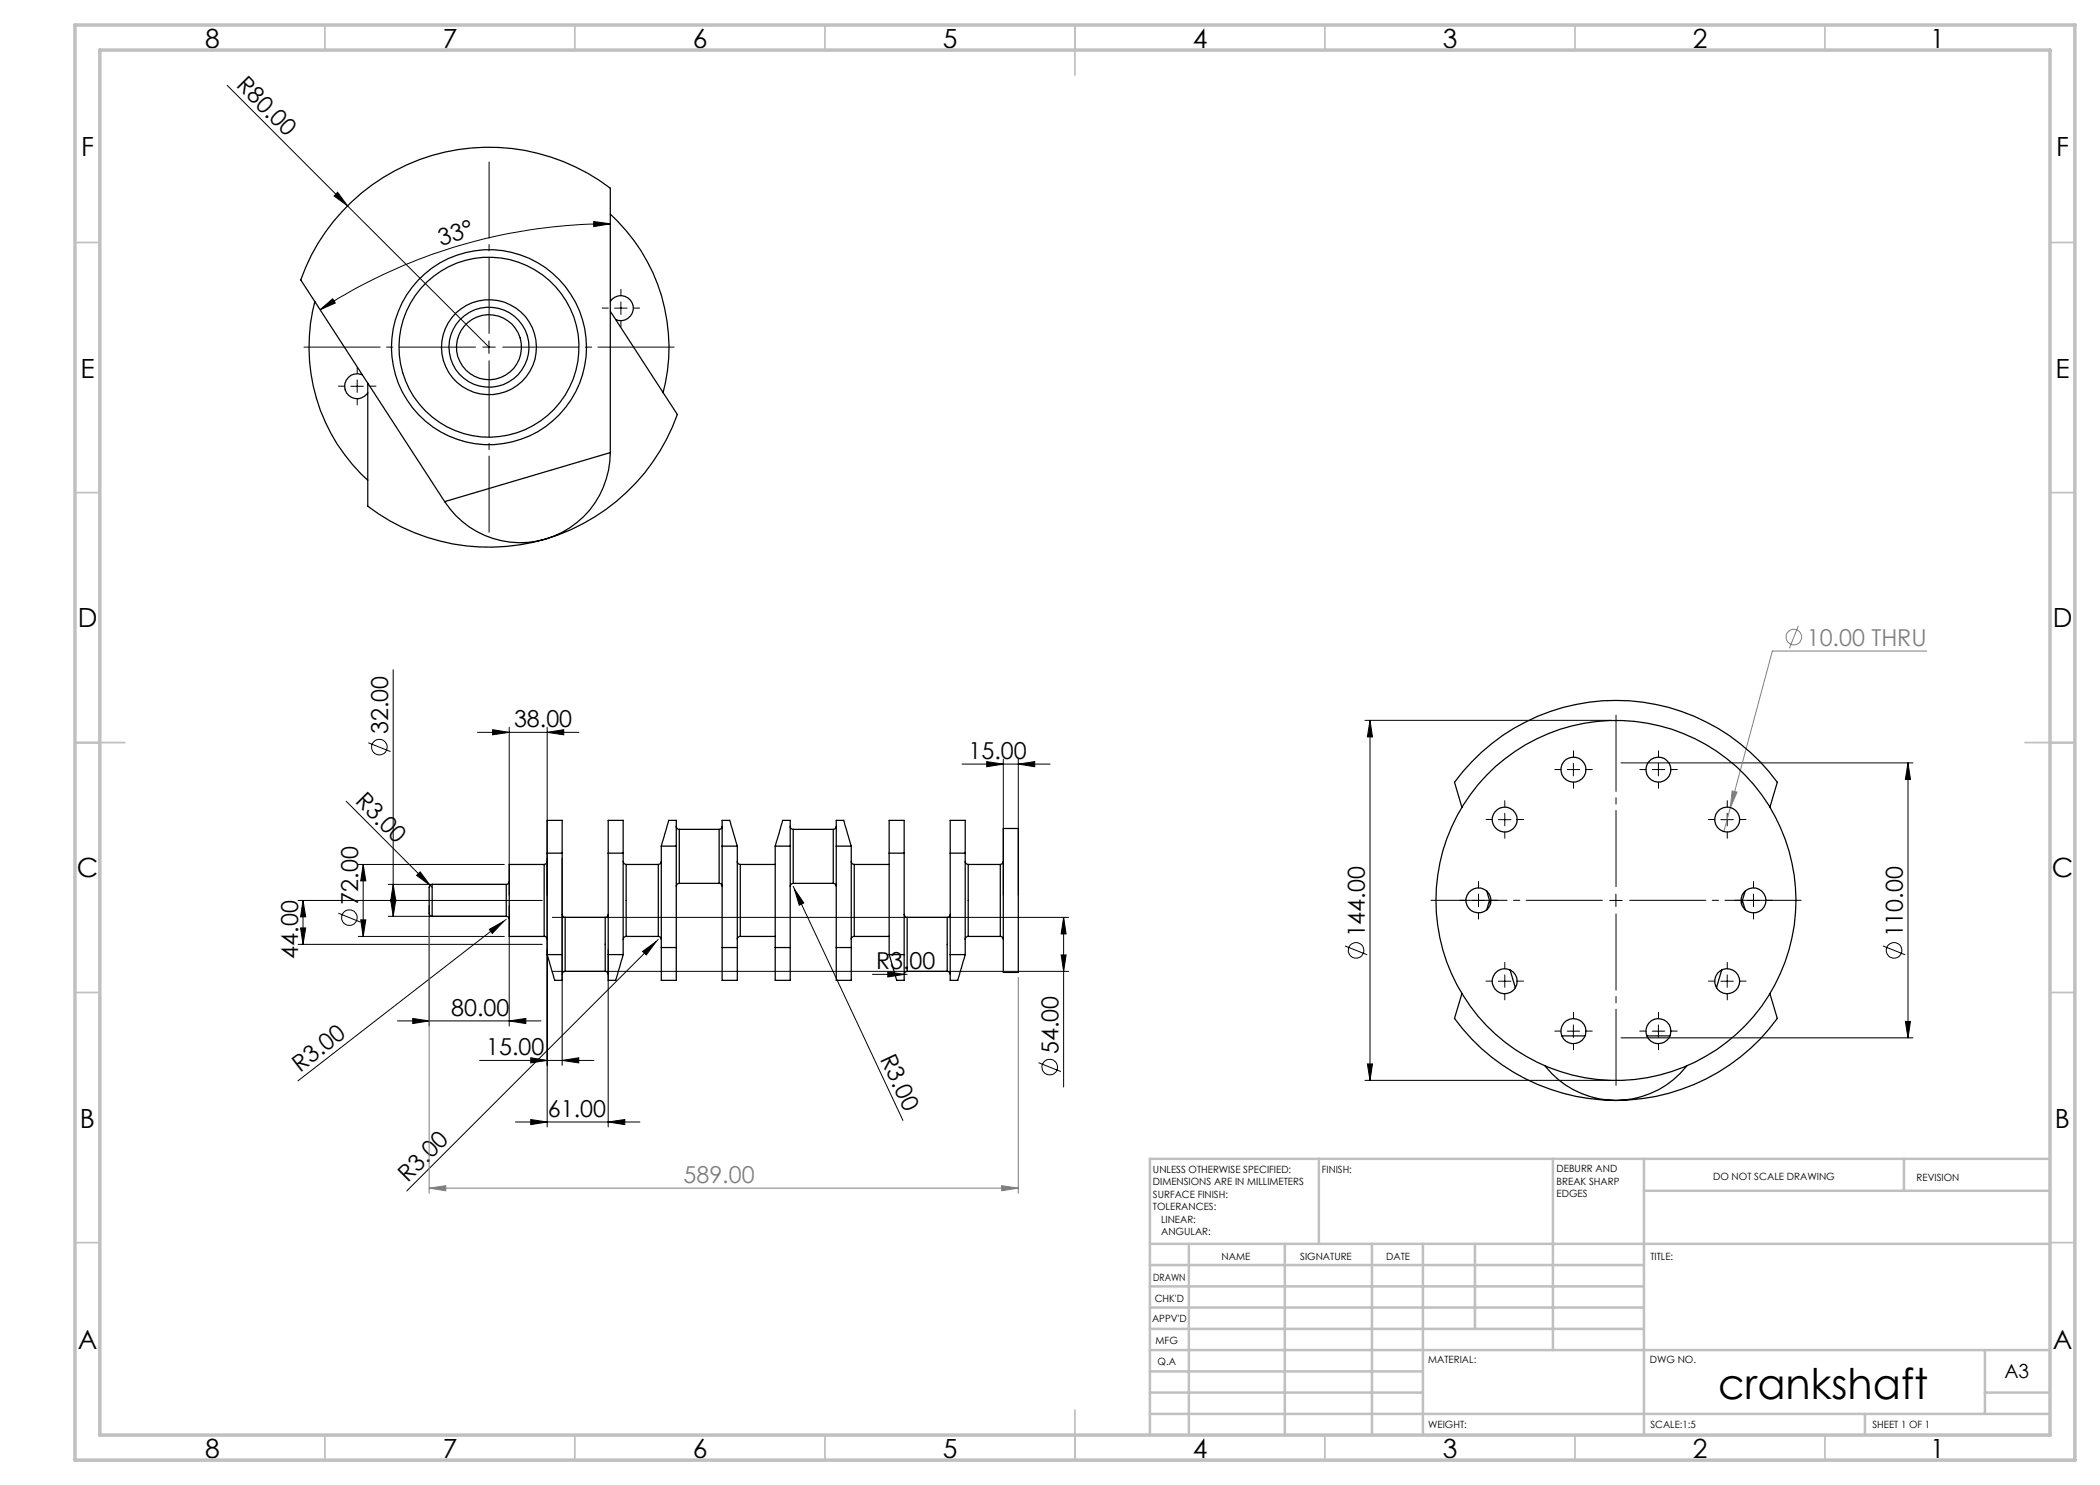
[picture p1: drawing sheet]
<svg xmlns="http://www.w3.org/2000/svg" width="420mm" height="297mm" viewBox="0 0 420 297" stroke-linecap="round" stroke-linejoin="round" font-family="sans-serif">
<g fill="none" stroke="#000" stroke-width=".2">
<path d="M45.4 17.1l24.1 24.1M67.5 38.4l2 2.8-2.7-2zM69.5 41.2l28.3 28.2M118.7 44.3l3.4 .5-3.4 .5zM122.1 44.8a106.3 106.3 0 0 0-58.1 17.1M64 61.9l2.5-2.1 .6 .8zM70.2 77.3h2.5M71.4 76v2.5M96.6 69.4h2.5M97.8 68.2v2.5M122.9 61.6h2.5M124.2 60.4v2.5"/>
<path d="M78.6 133.9v49.4M73.7 148.6l4.4 1.7M95.5 146.5h20.3M98.5 145.9l3.3 .6-3.3 .5zM101.8 145.4v33.7M109.4 146.5l3.3-.6v1.1zM109.4 145.4v80M192.4 152.8h17.6M197.3 152.3l3.4 .5-3.4 .5zM200.7 151.8v27.3M203.7 152.8l3.2-.5v1zM203.7 151.8v27.3"/>
<path d="M273 144.1h49.2M274 144.1l.5 3.3h-1zM274 144.1v72M313.4 153.9h2.5M314.7 152.7v2.5M324.2 152.6h58.4M330.4 153.9h2.6M331.7 152.7v2.5M381.6 152.6l.5 3.3h-1zM381.6 152.6v55M69.3 160.3l16.7 16.8M71.6 172.9h29.3"/>
<path d="M72.6 172.9l.6 3.3h-1.1zM72.6 172.9v14.4M77.6 176.9h23.3M78.1 180h1.1l-.6 3.3zM78.6 176.9l.6 3.3h-1.1zM83.3 175.1l.7-.7 2 2.7zM86 177.1l.4 .4M112.4 171.6v41.5M158.6 177.3l.3 .5M158.9 177.8l1.9 2.8-1 .4zM158.9 177.8l21.7 46.3M295.7 178.8v2.5"/>
<path d="M299.7 163.9h2.5M301 162.7v2.5M323.2 178.8v2.5M344.2 163.9h2.5M345.4 162.7v2.5M350.7 178.8v2.5M59.6 180.1h48.8M59.6 188.9h48.8M60.1 185.6h1l-.5 3.3zM60.6 180.1v8.8M60.6 180.1l.5 3.3h-1zM67.7 182.6l4.4 1.8"/>
<path d="M71.6 187.3h29.3M72.1 184h1.1l-.6 3.3zM77.6 183.3h23.3M85.8 181.1v24.1M97.9 185.9l2.9-1.6-2.3 2.4zM100.8 184.3l-41.2 31.9M101.2 183.9l-.4 .4M101.8 181.1v24.1M110.5 194.3h103.2M110.5 183.5h103.2M121.6 189.9v35.5M128.5 190.3l2.7-2-1.9 2.7z"/>
<path d="M131.7 187.9l-50.3 50.3M174.5 194.9h6.9M177.6 194.4l3.2 .5-3.2 .5zM212.2 191h1l-.5 3.3zM212.7 183.5l.5 3.3h-1zM212.7 183.5v33.9M269 189.2l4.4 1.8M294.4 180.1h2.5M299.7 196.2h2.5M301 195v2.5M321.9 180.1h2.5M344.2 196.2h2.5"/>
<path d="M345.4 195v2.5M349.4 180.1h2.5M376.6 189.2l4.4 1.8M79.5 204.2h28.7M82.6 203.7l3.2 .5-3.2 .5zM95.9 212.1h22.9M101.8 204.2l3.4-.5v1zM106.2 211.6l3.2 .5-3.2 .5zM112.4 212.1l3.3-.5v1zM207.7 212.5l4.5 1.8M273 216.1h49.2M273.5 212.8h1l-.5 3.3z"/>
<path d="M313.4 206.2h2.5M314.7 205v2.5M324.2 207.6h58.4M330.4 206.2h2.6M331.7 205v2.5M381.1 204.3h1l-.5 3.3zM103.1 224.4h24.9M106.2 223.9l3.2 .5-3.2 .5zM121.6 224.4l3.4-.5v1z"/>
<circle cx="75.9" cy="149.4" r="1.55"/>
<circle cx="69.9" cy="183.5" r="1.55"/>
<circle cx="271.2" cy="190.1" r="1.55"/>
<circle cx="378.8" cy="190.1" r="1.55"/>
<circle cx="209.9" cy="213.4" r="1.56"/>
</g>
<g fill="none" stroke="#808080" stroke-width=".2">
<path d="M359.7 125.2l-1.8 4.4M385.3 130.2h-30.8l-8.4 31.3M346.4 158.2l1 .2-1.3 3.1zM346.1 161.5l-1.3 4.8M85.8 183.7v55M203.7 195.5v43.2M85.8 237.6l3.3-.5v1.1zM85.8 237.6h117.9M200.3 237.1l3.4 .5-3.4 .6z"/>
<circle cx="358.8" cy="127.4" r="1.55"/>
</g>
<path d="M95.3 69.4h-34.7M97.8 66.9v-34.7M97.8 71.9v34.8M100.3 69.4h34.8M323.2 177.6v-34.8M320.7 180.1h-34.7M323.2 182.6v34.7M325.7 180.1h34.8" fill="none" stroke="#000" stroke-width=".2" stroke-dasharray="15.2 1.3 1.3 1.3" stroke-dashoffset="-.2"/>
<g fill="none" stroke="#000" stroke-width=".2" stroke-dasharray="15.2 1.3 1.3 1.3">
<path d="M124.2 59.1v-1.2M68.9 77.2h-1.2M71.4 74.7v-1.2M71.4 79.7v1.3M73.9 77.2h1.3M121.7 61.6h-1.3M124.2 64.1v1.3M126.7 61.6h1.2M312.2 153.9h-1.2M314.7 151.4v-1.2M314.7 156.4v1.3M317.2 153.9h1.3"/>
<path d="M329.2 153.9h-1.2M331.7 151.4v-1.2M331.7 156.4v1.3M334.2 153.9h1.3M295.7 177.6v-1.3M298.5 163.9h-1.3M301 161.4v-1.3M301 166.4v1.2M303.5 163.9h1.2M343 163.9h-1.3M345.5 161.4v-1.3M345.5 166.4v1.2"/>
<path d="M348 163.9h1.2M350.7 177.6v-1.3M293.2 180.1h-1.2M295.7 182.6v1.2M298.2 180.1h1.3M298.5 196.2h-1.3M301 193.7v-1.2M301 198.7v1.3M303.5 196.2h1.2M343 196.2h-1.3M345.5 193.7v-1.2M345.5 198.7v1.3"/>
<path d="M348 196.2h1.2M348.2 180.1h-1.2M350.7 182.6v1.2M353.2 180.1h1.3M312.2 206.2h-1.2M314.7 203.7v-1.2M314.7 208.7v1.3M317.2 206.2h1.3M329.2 206.2h-1.2M331.7 203.7v-1.2M331.7 208.7v1.3M334.2 206.2h1.3"/>
</g>
<g fill="none" stroke="#c0c0c0" stroke-width=".35">
<path d="M65 5v5M115 5v5M165 5v5M215 5v10M265 5v5M315 5v5M365 5v5M15 48.5h5M410 48.5h5M15 98.5h5M410 98.5h5M15 148.5h10"/>
<path d="M405 148.5h10M15 198.5h5M410 198.5h5M15 248.5h5M410 248.5h5M65 287v5M115 287v5M165 287v5M215 282v10M265 287v5M315 287v5M365 287v5"/>
</g>
<g fill="none" stroke="#c0c0c0" stroke-width=".5">
<path d="M263.8 231.8v17M310.6 231.8v38.2M328.8 231.8v55.2M328.8 238.2h81.2M380.8 231.8v6.4M410 231.8h-180v55.2M230 248.8h180M230 257.3h98.8M230 253h98.8M237.8 248.8v38.2M257 248.8v38.2M274.4 248.8v38.2"/>
<path d="M284.6 248.8v38.2M295 248.8v17M230 265.8h98.8M230 261.5h98.8M230 278.5h54.6M230 274.3h54.6M230 270h180M397 278.5h13M397 270v12.8M230 282.8h180M373 282.8v4.2"/>
</g>
<path d="M15 5h400v287h-400zM20 10h390v277h-390z" fill="none" stroke="#c0c0c0" stroke-width=".7"/>
<g fill="#000">
<path d="M158.9 177.8l1.9 2.8-1 .4zM97.9 185.9l2.9-1.6-2.3 2.4zM128.5 190.3l2.7-2-1.9 2.7z"/>
<path d="M64 61.9l3.1-1.3-.6-.8zM118.7 44.3v1l3.4-.5z"/>
<path d="M98.5 145.9l3.3 .6-3.3 .5zM109.4 146.5l3.3-.6v1.1zM106.2 211.6l3.2 .5-3.2 .5zM112.4 212.1l3.3-.5v1zM106.2 223.9l3.2 .5-3.2 .5zM121.6 224.4l3.4-.5v1zM197.3 152.3l3.4 .5-3.4 .5zM203.7 152.8l3.2-.5v1z"/>
<path d="M84 174.4l-.7 .7 2.7 2zM67.5 38.4l-.7 .8 2.7 2z"/>
<path d="M60.6 180.1l.5 3.3h-1zM60.1 185.6h1l-.5 3.3z"/>
<path d="M72.1 184h1.1l-.6 3.3zM72.6 172.9l.6 3.3h-1.1zM212.2 191h1l-.5 3.3zM212.7 183.5l.5 3.3h-1zM78.1 180h1.1l-.6 3.3zM78.6 176.9l.6 3.3h-1.1zM273.5 212.8h1l-.5 3.3zM274 144.1l.5 3.3h-1zM381.1 204.3h1l-.5 3.3zM381.6 152.6l.5 3.3h-1z"/>
<path d="M101.8 204.2l3.4-.5v1zM82.6 203.7l3.2 .5-3.2 .5zM177.6 194.4v1l3.2-.5z"/>
</g>
<path d="M85.8 237.6l3.3-.5v1.1zM200.3 237.1l3.4 .5-3.4 .6zM346.4 158.2l-.3 3.3 1.3-3.1z" fill="#808080"/>
<g fill="none" stroke="#000" stroke-width=".25">
<path d="M122.1 42.8a36 36 0 0 1 10.5 35.8M63 60.3a36.1 36.1 0 0 0 10.6 35.8M72.5 75a2.49 2.49 0 0 0-3.3 1.1 2.49 2.49 0 0 0 1 3.3 2.49 2.49 0 0 0 3.4-.8M122.1 62.3l13.4 20.6a40 40 0 0 1-61.9 18.3v-24.6M122.1 60.3a2.49 2.49 0 0 1 3.3-.8 2.49 2.49 0 0 1 1 3.3 2.49 2.49 0 0 1-3.3 1.1M122.1 90.5v-52.9a40 40 0 0 0-62 18.4l28.8 44.3M122.1 90.5a18 18 0 0 1-12.9 17.3 18 18 0 0 1-20.3-7.5M122.1 90.5l-33.2 9.8M86.4 176.9a.93 .93 0 0 0-.6 1.2v.8a13.3 13.3 0 0 0 .2 4.2l.4 .2M86.4 176.9v6.4M86.4 176.9h14.8M101.2 176.9v6.4"/>
<path d="M101.8 176.3a.6 .6 0 0 1-.6 .6M108.8 172.9h-7v14.4h7M108.8 172.9v14.4M109.4 172.3a.6 .6 0 0 1-.6 .6M109.4 170.6v-6.5h3v6.5M109.4 170.6h3M109.4 170.6v20.3M112.4 170.6v20.3M121.6 170.6v-6.5h3v6.5M121.6 170.6h3M121.6 170.6v20.3M124.6 172.3a.6 .6 0 0 0 .6 .6"/>
<path d="M124.6 170.6v20.3M125.2 172.9v14.4M125.2 172.9h6.5M131.7 172.9v14.4M132.3 172.3a.6 .6 0 0 1-.6 .6M132.3 169.2l1.4-5.1h1.6v5.1M132.3 169.2h3M132.3 169.2v20.3M135.3 165.3a.6 .6 0 0 0 .6 .6M135.3 169.2v20.3M135.9 176.7a.6 .6 0 0 0-.6 .6M135.9 165.9v10.8"/>
<path d="M135.9 176.7h7.9M135.9 165.9h7.9M143.8 176.7a.55 .55 0 0 1 .6 .6M143.8 165.9v10.8M144.4 165.3a.55 .55 0 0 1-.6 .6M144.4 169.2v-5.1h1.5l1.6 5.1M144.4 169.2h3.1M144.4 169.2v20.3M147.5 172.3a.6 .6 0 0 0 .6 .6M147.5 169.2v20.3M148.1 172.9v14.4M148.1 172.9h6.9"/>
<path d="M155 169.2l1.5-5.1h1.5v5.1M155 169.2h3M155 169.2v20.3M158 165.3a.6 .6 0 0 0 .6 .6M158 169.2v20.3M158.6 176.7a.6 .6 0 0 0-.6 .6M158.6 165.9v10.8M158.6 176.7h8.1M158.6 165.9h8.1M166.7 176.7a.6 .6 0 0 1 .6 .6M166.7 165.9v10.8M167.3 165.3a.6 .6 0 0 1-.6 .6"/>
<path d="M167.3 169.2v-5.1h1.5l1.5 5.1M167.3 169.2h3M167.3 169.2v20.3M170.3 172.3a.6 .6 0 0 0 .6 .6M170.3 169.2v20.3M170.9 172.9v14.4M170.9 172.9h6.9M177.8 170.6v-6.5h3v6.5M177.8 170.6h3M177.8 170.6v20.3M180.8 170.6v20.3M190 170.6v-6.5h3v6.5"/>
<path d="M190 170.6h3M190 170.6v20.3M193 172.3a.6 .6 0 0 0 .6 .6M193 170.6v20.3M193.6 172.9v14.4M193.6 172.9h6.5M200.1 172.9v14.4M200.7 172.3a.6 .6 0 0 1-.6 .6M200.7 165.7h3v28.8h-3zM292.4 161.5l-1.5-5a40 40 0 0 1 64.6 0l-1.5 5M297.4 178.2l.7 2.6M349 178.2l-.7 2.6"/>
<path d="M86.4 183.3h14.8M101.2 183.3a.6 .6 0 0 1 .6 .6M108.8 187.3a.6 .6 0 0 1 .6 .6M109.4 190.9l1.5 5.2h1.5v-5.2M109.4 190.9h3M112.4 182.9a.6 .6 0 0 0 .6 .6M113 194.3a.6 .6 0 0 0-.6 .6M113 183.5v10.8M113 183.5h8M113 194.3h8M121 194.3a.6 .6 0 0 1 .6 .6M121 183.5v10.8"/>
<path d="M121.6 182.9a.6 .6 0 0 1-.6 .6M121.6 190.9v5.2h1.6l1.4-5.2M121.6 190.9h3M125.2 187.3a.6 .6 0 0 0-.6 .6M125.2 187.3h6.5M131.7 187.3a.6 .6 0 0 1 .6 .6M132.3 189.5v6.6h3v-6.6M132.3 189.5h3M144.4 189.5v6.6h3.1v-6.6M144.4 189.5h3.1M148.1 187.3a.6 .6 0 0 0-.6 .6M148.1 187.3h6.9"/>
<path d="M155 189.5v6.6h3v-6.6M155 189.5h3M167.3 189.5v6.6h3v-6.6M167.3 189.5h3M170.9 187.3a.6 .6 0 0 0-.6 .6M170.9 187.3h6.9M177.8 190.9l1.6 5.2h1.4v-5.2M177.8 190.9h3M180.8 182.9a.6 .6 0 0 0 .6 .6M181.4 194.3a.6 .6 0 0 0-.6 .6M181.4 183.5v10.8M181.4 183.5h8"/>
<path d="M181.4 194.3h8M189.4 194.3a.6 .6 0 0 1 .6 .6M189.4 183.5v10.8M190 182.9a.6 .6 0 0 1-.6 .6M190 190.9v5.2h1.6l1.4-5.2M190 190.9h3M193.6 187.3a.6 .6 0 0 0-.6 .6M193.6 187.3h6.5M200.1 187.3a.6 .6 0 0 1 .6 .6M292.4 198.7l-1.5 5a40 40 0 0 0 64.6 0l-1.5-5M297.9 180.1l-.5 1.9M302 194l1.1 3.6"/>
<path d="M344.3 194l-1 3.6M348.5 180.1l.5 1.9M309 213.2a18 18 0 0 0 28.4 0M312.4 207.2h4.6M329.4 207.2h4.6"/>
<circle cx="97.8" cy="69.4" r="19.5"/>
<circle cx="97.8" cy="69.4" r="9.5"/>
<circle cx="97.8" cy="69.4" r="6.5"/>
<circle cx="97.8" cy="69.4" r="18"/>
<circle cx="97.8" cy="69.4" r="8"/>
<circle cx="314.7" cy="153.9" r="2.49"/>
<circle cx="331.7" cy="153.9" r="2.5"/>
<circle cx="300.9" cy="163.9" r="2.49"/>
<circle cx="345.4" cy="163.9" r="2.5"/>
<circle cx="295.7" cy="180.1" r="2.51"/>
<circle cx="300.9" cy="196.2" r="2.5"/>
<circle cx="323.2" cy="180.1" r="36"/>
<circle cx="345.4" cy="196.2" r="2.51"/>
<circle cx="350.7" cy="180.1" r="2.51"/>
<circle cx="314.7" cy="206.2" r="2.5"/>
<circle cx="331.7" cy="206.2" r="2.51"/>
</g>
<text font-size="8.5" x="343.6" y="279.7">crankshaft</text>
<g font-size="5.3">
<text x="41" y="9.5">8</text>
<text x="88.5" y="9.5">7</text>
<text x="138.5" y="9.5">6</text>
<text x="188.5" y="9.5">5</text>
<text x="238.5" y="9.5">4</text>
<text x="288.5" y="9.5">3</text>
<text x="338.5" y="9.5">2</text>
<text x="386" y="9.5">1</text>
<text x="16.2" y="31.2">F</text>
<text x="411.2" y="31.2">F</text>
<text x="16.1" y="75.5">E</text>
<text x="411.1" y="75.5">E</text>
<text x="15.5" y="125.5">D</text>
<text x="410.5" y="125.5">D</text>
<text x="15.4" y="175.5">C</text>
<text x="410.4" y="175.5">C</text>
<text x="16" y="225.5">B</text>
<text x="411" y="225.5">B</text>
<text x="15.5" y="269.7">A</text>
<text x="410.5" y="269.7">A</text>
<text x="41" y="291.5">8</text>
<text x="88.5" y="291.5">7</text>
<text x="138.5" y="291.5">6</text>
<text x="188.5" y="291.5">5</text>
<text x="238.5" y="291.5">4</text>
<text x="288.5" y="291.5">3</text>
<text x="338.5" y="291.5">2</text>
<text x="386" y="291.5">1</text>
</g>
<g font-size="4.7">
<text x="47.1" y="17.3" transform="rotate(45 47.1 17.3)">R80.00</text>
<text x="88.2" y="49.1" transform="rotate(-16 88.2 49.1)">33°</text>
<text x="77.6" y="146.8" transform="rotate(-90 77.6 146.8)">32.00</text>
<text x="102.8" y="145.4">38.00</text>
<text x="193.7" y="151.8">15.00</text>
<text x="70.9" y="160.5" transform="rotate(45 70.9 160.5)">R3.00</text>
<text x="71.6" y="180.9" transform="rotate(-90 71.6 180.9)">72.00</text>
<text x="59.6" y="191.7" transform="rotate(-90 59.6 191.7)">44.00</text>
<text x="272.9" y="187.5" transform="rotate(-90 272.9 187.5)">144.00</text>
<text x="380.5" y="187.5" transform="rotate(-90 380.5 187.5)">110.00</text>
<text x="175.2" y="193.8">R3.00</text>
<text x="90.3" y="203.2">80.00</text>
<text x="60" y="214.6" transform="rotate(-38 60 214.6)">R3.00</text>
<text x="97.2" y="211">15.00</text>
<text x="175.9" y="211.7" transform="rotate(65 175.9 211.7)">R3.00</text>
<text x="211.7" y="210.8" transform="rotate(-90 211.7 210.8)">54.00</text>
<text x="109.6" y="223.4">61.00</text>
<text x="81.6" y="236.5" transform="rotate(-45 81.6 236.5)">R3.00</text>
</g>
<g font-size="4.7" fill="#808080">
<text x="361.4" y="129.1">10.00 THRU</text>
<text x="136.7" y="236.6">589.00</text>
</g>
<text font-size="3.9" x="400.9" y="275.5">A3</text>
<g font-size="2">
<text x="230.6" y="234.6">UNLESS OTHERWISE SPECIFIED:</text>
<text x="230.6" y="237.1">DIMENSIONS ARE IN MILLIMETERS</text>
<text x="230.6" y="239.6">SURFACE FINISH:</text>
<text x="264.4" y="234.6">FINISH:</text>
<text x="311.3" y="234.5">DEBURR AND</text>
<text x="311.3" y="237">BREAK SHARP</text>
<text x="311.3" y="239.5">EDGES</text>
<text x="342.6" y="236">DO NOT SCALE DRAWING</text>
<text x="383.3" y="236.2">REVISION</text>
<text x="230.6" y="242.1">TOLERANCES:</text>
<text x="232.2" y="244.6">LINEAR:</text>
<text x="232.2" y="247.1">ANGULAR:</text>
<text x="244.3" y="252">NAME</text>
<text x="260" y="251.9">SIGNATURE</text>
<text x="277.2" y="251.9">DATE</text>
<text x="330.1" y="251.9">TITLE:</text>
<text x="230.6" y="256.1">DRAWN</text>
<text x="230.9" y="260.3">CHK'D</text>
<text x="230.4" y="264.4">APPV'D</text>
<text x="231.1" y="268.8">MFG</text>
<text x="231.5" y="273">Q.A</text>
<text x="285.6" y="272.5">MATERIAL:</text>
<text x="330" y="272.5">DWG NO.</text>
<text x="285.6" y="285.5">WEIGHT:</text>
<text x="330.1" y="285.6">SCALE:1:5</text>
<text x="374.5" y="285.6">SHEET 1 OF 1</text>
</g>
</svg>
